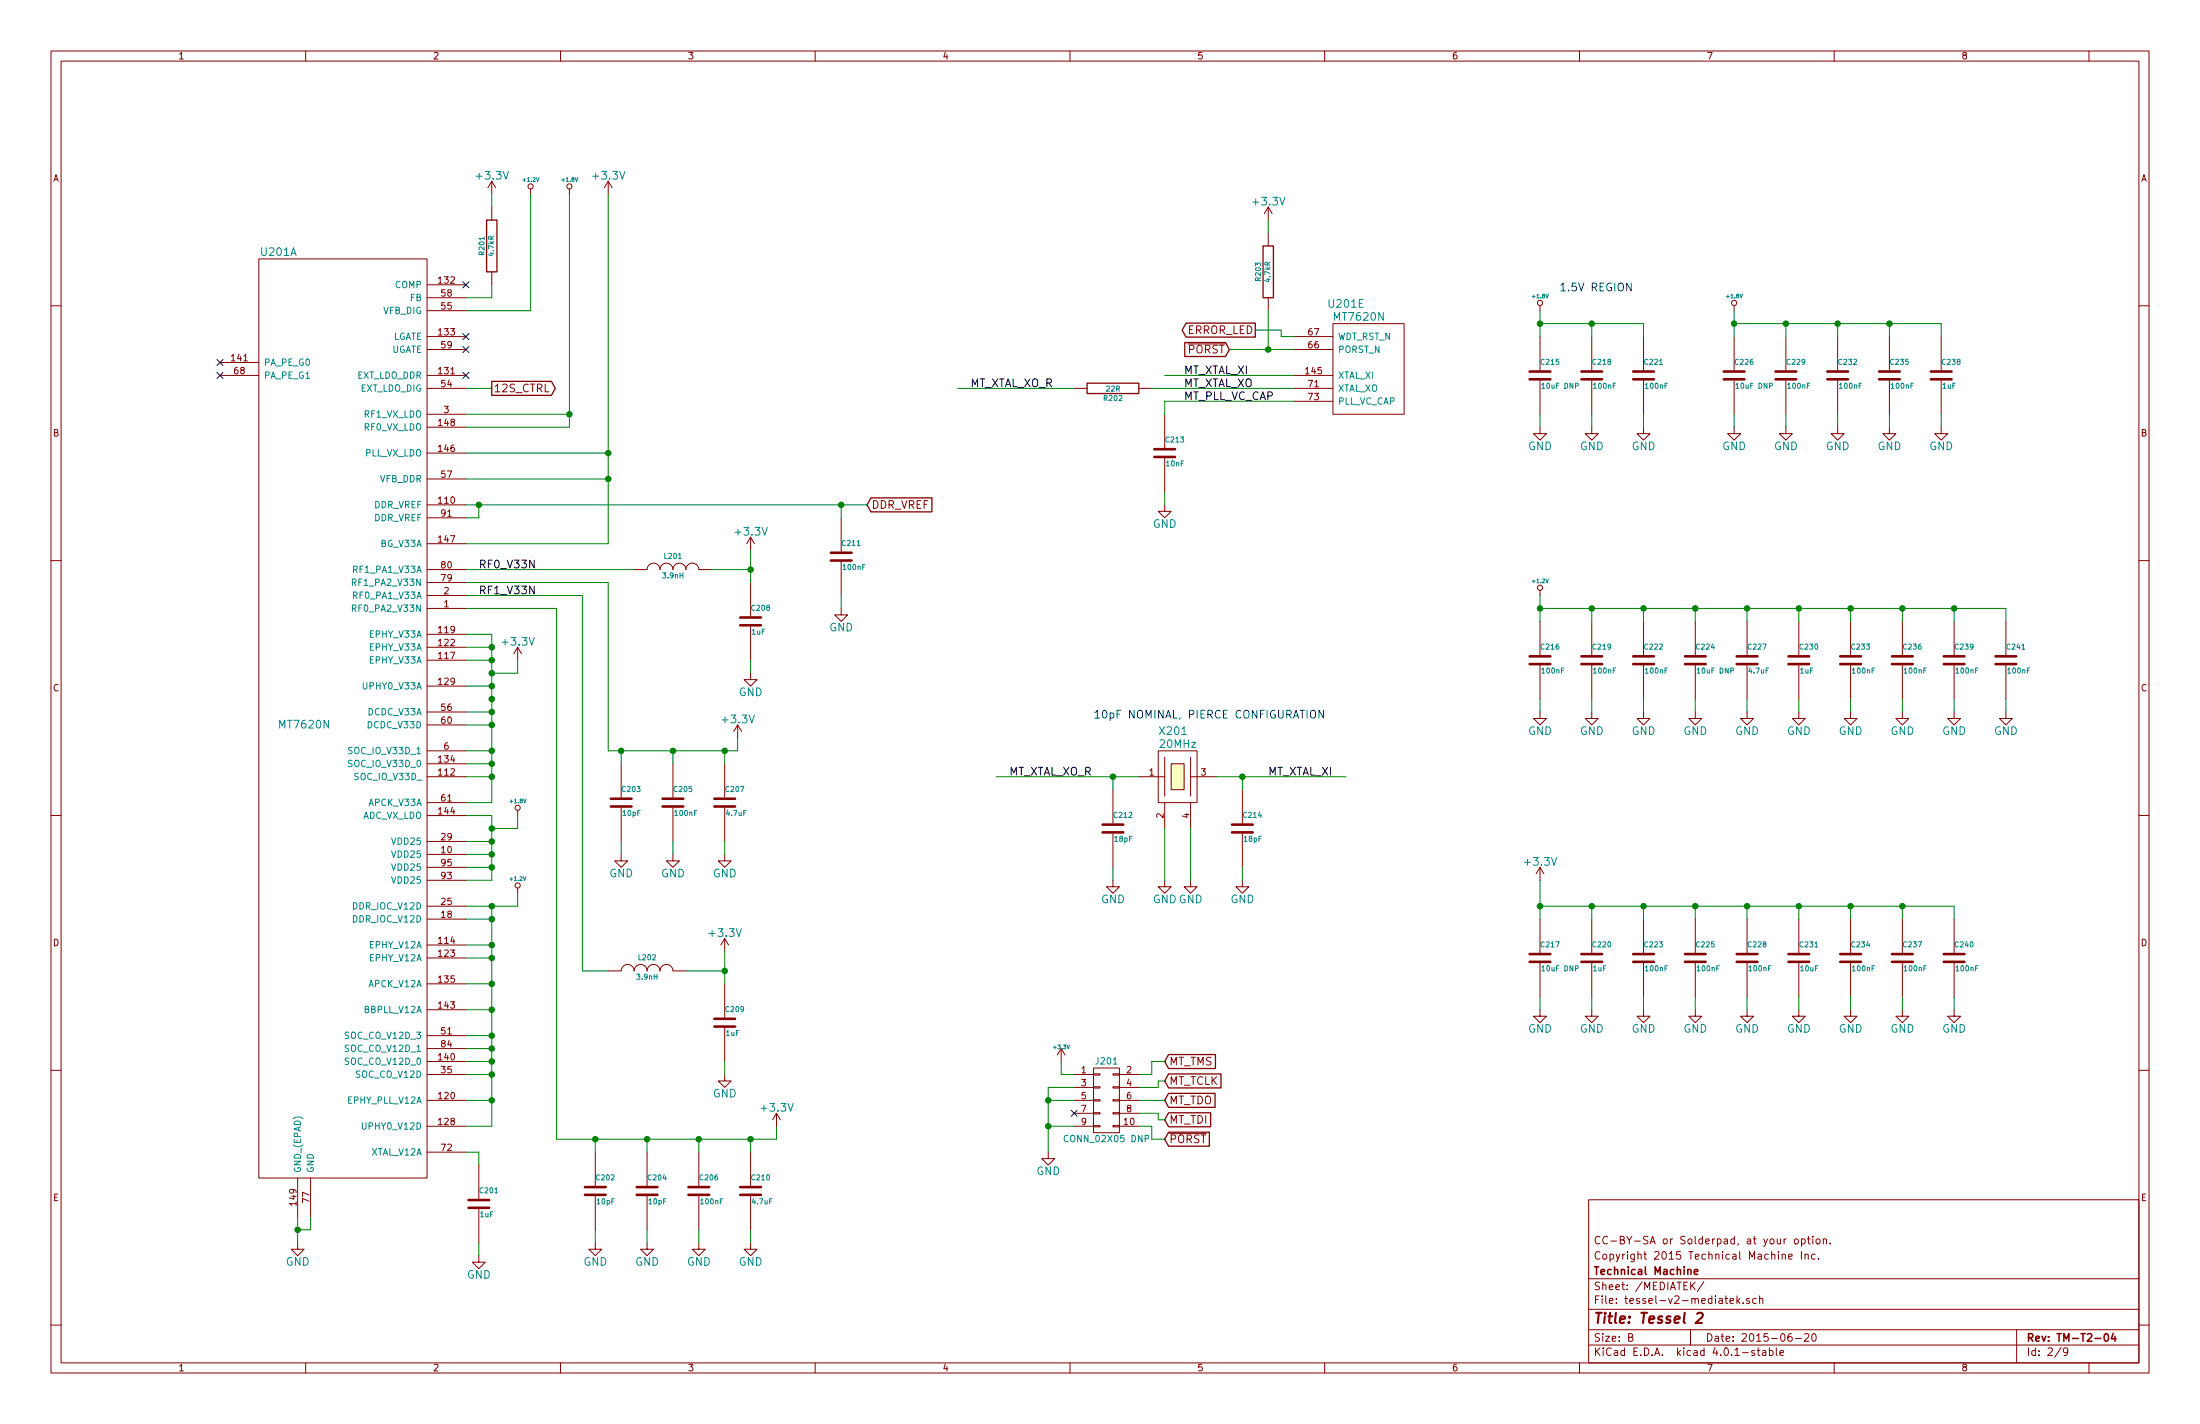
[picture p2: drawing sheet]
<svg xmlns="http://www.w3.org/2000/svg" width="432mm" height="279mm" viewBox="0 0 432 279" stroke-linecap="round" stroke-linejoin="round" font-family="sans-serif">
<g fill="none" stroke="#840000" stroke-width=".2">
<path d="M10 10h411.8v259.4h-411.8zM12 12h407.8v255.4h-407.8zM60 10v2M110 10v2M160 10v2M210 10v2M260 10v2M310 10v2M360 10v2M410 10v2M96.5 35.6l-.7 1.2M96.5 35.6v2.5"/>
<path d="M96.5 35.6l.8 1.2M104.1 37.1v1M111.8 37.1v1M119.4 35.6l-.8 1.2M119.4 35.6v2.5M119.4 35.6l.7 1.2M10 60h2M50.8 50.8h33v180.3h-33zM83.8 58.4h7.6M83.8 55.9h7.6M96.5 40.6v2.6M96.5 53.3v2.6"/>
<path d="M248.9 40.6v2.6M248.9 45.7v2.6M248.9 58.4v2.6M248.9 40.6l-.7 1.3M248.9 40.6l.8 1.3M302.3 59.9v1.1M340.4 59.9v1.1M419.8 60h2M43.2 73.7h7.6M43.2 71.1h7.6M83.8 76.2h7.6M83.8 61h7.6"/>
<path d="M83.8 73.7h7.6M83.8 68.6h7.6M83.8 66h7.6M210.8 76.2h2.6M223.5 76.2h2.6M233.1 67.5h7.3M254 76.2h7.6M254 73.7h7.6M254 68.6h7.6M254 66h7.6M254 78.7h7.6M261.6 63.5h14v17.8h-14z"/>
<path d="M302.3 66v6.6M302.3 74.7v6.6M312.4 66v6.6M312.4 74.7v6.6M322.6 66v6.6M322.6 74.7v6.6M340.4 66v6.6M340.4 74.7v6.6M350.5 66v6.6M350.5 74.7v6.6M360.7 66v6.6M360.7 74.7v6.6"/>
<path d="M370.8 66v6.6M370.8 74.7v6.6M381 66v6.6M381 74.7v6.6M83.8 81.3h7.6M83.8 94h7.6M83.8 99.1h7.6M83.8 88.9h7.6M83.8 83.8h7.6M228.6 99.1v1.2h1.3l-1.3 1.3-1.3-1.3h1.3M228.6 81.3v6.6M228.6 89.9v6.6"/>
<path d="M302.3 83.8v1.3h1.2l-1.2 1.3-1.3-1.3h1.3M312.4 83.8v1.3h1.3l-1.3 1.3-1.3-1.3h1.3M322.6 83.8v1.3h1.2l-1.2 1.3-1.3-1.3h1.3M340.4 83.8v1.3h1.2l-1.2 1.3-1.3-1.3h1.3M350.5 83.8v1.3h1.3l-1.3 1.3-1.3-1.3h1.3M360.7 83.8v1.3h1.2l-1.2 1.3-1.3-1.3h1.3M370.8 83.8v1.3h1.3l-1.3 1.3-1.2-1.3h1.2M381 83.8v1.3h1.3l-1.3 1.3-1.3-1.3h1.3M10 110h2M83.8 111.8h7.6M83.8 119.4h7.6M83.8 116.8h7.6"/>
<path d="M83.8 101.6h7.6M83.8 114.3h7.6M83.8 106.7h7.6M124.5 111.8h2.5a1.27 1.27 0 0 1 1.3-1.3 1.27 1.27 0 0 1 1.2 1.3 1.27 1.27 0 0 1 1.3-1.3 1.27 1.27 0 0 1 1.3 1.3 1.27 1.27 0 0 1 1.2-1.3 1.27 1.27 0 0 1 1.3 1.3 1.27 1.27 0 0 1 1.3-1.3 1.27 1.27 0 0 1 1.3 1.3h2.5M147.3 105.4v2.6M147.3 114.3v6.6M147.3 105.4l-.7 1.3M147.3 105.4l.8 1.3M165.1 119.4v1.3h1.3l-1.3 1.2-1.3-1.2h1.3M165.1 101.6v6.6M165.1 110.2v6.6M302.3 115.8v1"/>
<path d="M419.8 110h2M83.8 139.7h7.6M83.8 127h7.6M83.8 129.5h7.6M83.8 124.5h7.6M83.8 134.6h7.6M101.6 127l-.8 1.3M101.6 127v2.5M101.6 127l.8 1.3M147.3 132.1v1.3h1.3l-1.3 1.2-1.3-1.2h1.3M147.3 122.9v6.6M302.3 139.7v1.3h1.2l-1.2 1.2-1.3-1.2h1.3"/>
<path d="M302.3 121.9v6.6M302.3 130.6v6.6M312.4 139.7v1.3h1.3l-1.3 1.2-1.3-1.2h1.3M312.4 121.9v6.6M312.4 130.6v6.6M322.6 139.7v1.3h1.2l-1.2 1.2-1.3-1.2h1.3M322.6 121.9v6.6M322.6 130.6v6.6M332.7 139.7v1.3h1.3l-1.3 1.2-1.2-1.2h1.2M332.7 121.9v6.6M332.7 130.6v6.6M342.9 139.7v1.3h1.3l-1.3 1.2-1.3-1.2h1.3"/>
<path d="M342.9 121.9v6.6M342.9 130.6v6.6M353.1 139.7v1.3h1.2l-1.2 1.2-1.3-1.2h1.3M353.1 121.9v6.6M353.1 130.6v6.6M363.2 139.7v1.3h1.3l-1.3 1.2-1.3-1.2h1.3M363.2 121.9v6.6M363.2 130.6v6.6M373.4 139.7v1.3h1.2l-1.2 1.2-1.3-1.2h1.3M373.4 121.9v6.6M373.4 130.6v6.6M383.5 139.7v1.3h1.3l-1.3 1.2-1.2-1.2h1.2"/>
<path d="M383.5 121.9v6.6M383.5 130.6v6.6M393.7 139.7v1.3h1.3l-1.3 1.2-1.3-1.2h1.3M393.7 121.9v6.6M393.7 130.6v6.6M10 160h2M83.8 152.4h7.6M83.8 147.3h7.6M83.8 142.2h7.6M83.8 157.5h7.6M83.8 149.9h7.6M101.6 159v1"/>
<path d="M121.9 149.9v6.6M121.9 158.5v6.6M132.1 149.9v6.6M132.1 158.5v6.6M142.2 149.9v6.6M142.2 158.5v6.6M144.8 142.2l-.8 1.3M144.8 142.2v2.6M144.8 142.2l.7 1.3M218.4 154.9v6.6M223.5 152.4h5.1M227.3 147.3h7.6v10.2h-7.6z"/>
<path d="M228.6 148.6v7.6M228.6 157.5v5.1M229.9 149.9h2.5v5h-2.5zM233.7 148.6v7.6M233.7 157.5v5.1M233.7 152.4h5.1M243.8 154.9v6.6M419.8 160h2M83.8 160h7.6M83.8 167.6h7.6M83.8 172.7h7.6M83.8 177.8h7.6"/>
<path d="M83.8 170.2h7.6M83.8 165.1h7.6M101.6 174.2v1.1M121.9 167.6v1.3h1.3l-1.3 1.3-1.3-1.3h1.3M132.1 167.6v1.3h1.2l-1.2 1.3-1.3-1.3h1.3M142.2 167.6v1.3h1.3l-1.3 1.3-1.2-1.3h1.2M218.4 172.7v1.3h1.3l-1.3 1.3-1.2-1.3h1.2M218.4 163.6v6.6M228.6 172.7v1.3h1.3l-1.3 1.3-1.3-1.3h1.3M233.7 172.7v1.3h1.2l-1.2 1.3-1.3-1.3h1.3M243.8 172.7v1.3h1.3l-1.3 1.3-1.2-1.3h1.2M243.8 163.6v6.6"/>
<path d="M302.3 170.2l-.8 1.3M302.3 170.2v2.5M302.3 170.2l.7 1.3M83.8 180.3h7.6M83.8 188h7.6M83.8 198.1h7.6M83.8 185.4h7.6M83.8 193h7.6M119.4 190.5h2.5a1.27 1.27 0 0 1 1.3-1.3 1.27 1.27 0 0 1 1.3 1.3 1.27 1.27 0 0 1 1.2-1.3 1.27 1.27 0 0 1 1.3 1.3 1.27 1.27 0 0 1 1.3-1.3 1.27 1.27 0 0 1 1.2 1.3 1.27 1.27 0 0 1 1.3-1.3 1.27 1.27 0 0 1 1.3 1.3h2.5M142.2 184.2v2.5M142.2 193v6.6M142.2 184.2l-.7 1.2"/>
<path d="M142.2 184.2l.8 1.2M302.3 198.1v1.3h1.2l-1.2 1.3-1.3-1.3h1.3M302.3 180.3v6.6M302.3 189v6.6M312.4 198.1v1.3h1.3l-1.3 1.3-1.3-1.3h1.3M312.4 180.3v6.6M312.4 189v6.6M322.6 198.1v1.3h1.2l-1.2 1.3-1.3-1.3h1.3M322.6 180.3v6.6M322.6 189v6.6M332.7 198.1v1.3h1.3l-1.3 1.3-1.2-1.3h1.2M332.7 180.3v6.6"/>
<path d="M332.7 189v6.6M342.9 198.1v1.3h1.3l-1.3 1.3-1.3-1.3h1.3M342.9 180.3v6.6M342.9 189v6.6M353.1 198.1v1.3h1.2l-1.2 1.3-1.3-1.3h1.3M353.1 180.3v6.6M353.1 189v6.6M363.2 198.1v1.3h1.3l-1.3 1.3-1.3-1.3h1.3M363.2 180.3v6.6M363.2 189v6.6M373.4 198.1v1.3h1.2l-1.2 1.3-1.3-1.3h1.3M373.4 180.3v6.6"/>
<path d="M373.4 189v6.6M383.5 198.1v1.3h1.3l-1.3 1.3-1.2-1.3h1.2M383.5 180.3v6.6M383.5 189v6.6M10 210h2M83.8 203.2h7.6M83.8 205.7h7.6M83.8 210.8h7.6M83.8 215.9h7.6M83.8 208.3h7.6M142.2 210.8v1.3h1.3l-1.3 1.3-1.2-1.3h1.2M142.2 201.7v6.6"/>
<path d="M152.4 218.4l-.8 1.3M152.4 218.4v2.6M152.4 218.4l.8 1.3M208.3 205.7l-.8 1.3M208.3 205.7v2.6M208.3 205.7l.7 1.3M210.8 210.8h3.8M210.8 215.9h3.8M210.8 213.4h3.8M210.8 218.4h3.8M214.6 218.3h1.3v.3h-1.3zM214.6 215.8h1.3v.2h-1.3z"/>
<path d="M214.6 213.2h1.3v.3h-1.3zM214.6 210.7h1.3v.2h-1.3zM214.6 209.6h5.1v12.7h-5.1zM218.4 218.3h1.3v.3h-1.3zM218.4 215.8h1.3v.2h-1.3zM218.4 213.2h1.3v.3h-1.3zM218.4 210.7h1.3v.2h-1.3zM219.7 210.8h3.8M219.7 215.9h3.8M219.7 213.4h3.8M219.7 218.4h3.8M419.8 210h2"/>
<path d="M58.4 231.1v7.7M61 231.1v7.7M83.8 226.1h7.6M83.8 221h7.6M94 228.6v6.6M94 237.2v6.6M116.8 226.1v6.6M116.8 234.7v6.6M127 226.1v6.6M127 234.7v6.6M137.2 226.1v6.6M137.2 234.7v6.6"/>
<path d="M147.3 226.1v6.6M147.3 234.7v6.6M205.7 226.1v1.2h1.3l-1.3 1.3-1.2-1.3h1.2M210.8 221h3.8M214.6 220.9h1.3v.2h-1.3zM218.4 220.9h1.3v.2h-1.3zM219.7 221h3.8M229.5 222.4h7.3M311.8 235.4h108v32h-108zM10 260h2M58.4 243.8v1.3h1.3l-1.3 1.3-1.3-1.3h1.3M94 246.4v1.3h1.2l-1.2 1.2-1.3-1.2h1.3"/>
<path d="M116.8 243.8v1.3h1.3l-1.3 1.3-1.2-1.3h1.2M127 243.8v1.3h1.3l-1.3 1.3-1.3-1.3h1.3M137.2 243.8v1.3h1.2l-1.2 1.3-1.3-1.3h1.3M147.3 243.8v1.3h1.3l-1.3 1.3-1.3-1.3h1.3M311.8 256.9h108M311.8 250.9h108M332.1 252.2l.6 .9M332.7 251.6l-.8 .8M334.4 251.5l-1.3 1.9M339.5 255.3l.8-.2-.1-.3h-.4l-.3 .2 .1 .7h.6M340.9 254.3v1.5M341.1 255.2l.4 .6"/>
<path d="M341.5 254.8l-.6 .5M342.1 255.6v.2M343.4 254.8a.37 .37 0 0 0-.6 .2v.2l.6 .1v.2l-.2 .3-.4-.1M344.7 254.8h-.4l-.3 .2 .1 .6 .2 .2 .4-.1M345.4 254.9l.2-.1h.3l.1 1M345.4 254.3v1.5M349.8 246.2l.2-.1 .4 .1v.9M349.8 246.1v1M350.6 243.1l-.4 .3M351.1 246.6l.7-.2-.1-.2-.4-.1-.2 .2v.7h.6M352.2 243.2l.3-.1 .4 .1 .1 .6-.2 .2-.3 .1-.3-.2zM353.6 245.6v1.5"/>
<path d="M353.6 243.2l.4-.1 .3 .3-.1 .6h-.6M353.6 243.1v1.5M354.3 246.2l.2-.1 .4 .1v.9M354.3 246.1v1M354.7 243.1h.6M354.9 242.6v1.3l.4 .2M355.8 242.6v.1M355.8 243.1v1M356.3 246.2l-.5-.1-.3 .3 .1 .5 .2 .2 .5-.1M356.5 243.2l.2-.1 .4 .1 .1 .6-.1 .2-.4 .1-.2-.2zM356.9 246.9v.2M357.9 243.2l.2-.1 .3 .1 .1 .9"/>
<path d="M357.9 243.1v1M359.2 243.9v.2M419.8 260h2M60 267.4v2M110 267.4v2M160 267.4v2M210 267.4v2M260 267.4v2M310 267.4v2M311.8 263.9h108M311.8 260.9h108M319.7 262.4l.7-.1v-.5l-.2-.1h-.5v1.5h.5l.2-.2 .1-.3-.3-.3"/>
<path d="M331.8 260.9v3M344.4 265a.37 .37 0 0 0-.6 .2l.1 .2 .5 .1v.2l-.2 .3-.4-.1M344.9 265h.5M345.1 264.5v1.3l.3 .2M345.9 265h.6l.1 1M346.6 265.3l-.5 .1-.2 .2 .2 .4 .5-.1M347.3 265h.4l.3 .3-.1 .6h-.6M347.3 264.5v1.5M348.6 264.5v1.3l.2 .2M349.4 265.5l.7-.2-.1-.3h-.4l-.2 .2v.7h.6M351.6 261.7h-.4a1.11 1.11 0 0 0-.1 1.4l.4 .1 .2-.2 .1-.5-.3-.2h-.4l-.2 .2M352.4 262.6h1.1"/>
<path d="M354.2 261.8l.6-.1 .2 .4-.9 1.1h.9M355.8 261.8l.2-.1a.8 .8 0 0 1 .5 .7 .8 .8 0 0 1-.5 .8l-.2-.2-.2-.4zM360 267.4v2M395.8 260.9v6.5M404.5 264.4l-1.2 1.9M405.8 265.1l-.2 .3h-.3l-.3-.3 .1-.6h.5l.2 .1a1.19 1.19 0 0 1-.2 1.3l-.5 .1M410 267.4v2"/>
<circle cx="104.1" cy="36.6" r=".51"/>
<circle cx="111.8" cy="36.6" r=".51"/>
<circle cx="302.3" cy="59.4" r=".51"/>
<circle cx="340.4" cy="59.4" r=".51"/>
<circle cx="302.3" cy="115.3" r=".51"/>
<circle cx="101.6" cy="158.5" r=".51"/>
<circle cx="101.6" cy="173.7" r=".51"/>
</g>
<path d="M332.5 249.6l.7-.2v-.3h-.4l-.3 .2 .1 .7h.6M413.1 261.8l.2-.1a.8 .8 0 0 1 .6 .7 .8 .8 0 0 1-.6 .8l-.2-.2-.1-.4zM414.8 261.6l-.4 1.1h.9M415.1 262.2v1" fill="none" stroke="#840000" stroke-width=".3"/>
<path d="M333.1 257.8l.3-.2h.5l.2 .1 .1 .5-1.4 1.4h1.2" fill="none" stroke="#840000" stroke-width=".41"/>
<path d="M229.9 149.9h2.5v5h-2.5z" fill="#ffffc2" stroke="#ffffc2" stroke-width=".2"/>
<g fill="none" stroke="#840000" stroke-width=".51">
<path d="M300.2 74.4h4.1M300.2 72.9h4.1M310.4 74.4h4.1M310.4 72.9h4.1M320.5 74.4h4.1M320.5 72.9h4.1M338.3 74.4h4.1M338.3 72.9h4.1M348.5 74.4h4.1M348.5 72.9h4.1M358.6 74.4h4.1M358.6 72.9h4.1"/>
<path d="M368.8 74.4h4.1M368.8 72.9h4.1M379 74.4h4M379 72.9h4M226.6 89.7h4M226.6 88.1h4M163.1 110h4M163.1 108.5h4M145.3 122.7h4.1M145.3 121.2h4.1M300.2 130.3h4.1M300.2 128.8h4.1"/>
<path d="M310.4 130.3h4.1M310.4 128.8h4.1M320.5 130.3h4.1M320.5 128.8h4.1M330.7 130.3h4.1M330.7 128.8h4.1M340.9 130.3h4M340.9 128.8h4M351 130.3h4.1M351 128.8h4.1M361.2 130.3h4.1M361.2 128.8h4.1"/>
<path d="M371.3 130.3h4.1M371.3 128.8h4.1M381.5 130.3h4.1M381.5 128.8h4.1M391.7 130.3h4M391.7 128.8h4M119.9 158.2h4.1M119.9 156.7h4.1M130 158.2h4.1M130 156.7h4.1M140.2 158.2h4.1M140.2 156.7h4.1"/>
<path d="M216.4 163.3h4.1M216.4 161.8h4.1M241.8 163.3h4.1M241.8 161.8h4.1M140.2 199.9h4.1M300.2 188.7h4.1M300.2 187.2h4.1M310.4 188.7h4.1M310.4 187.2h4.1M320.5 188.7h4.1M320.5 187.2h4.1M330.7 188.7h4.1"/>
<path d="M330.7 187.2h4.1M340.9 188.7h4M340.9 187.2h4M351 188.7h4.1M351 187.2h4.1M361.2 188.7h4.1M361.2 187.2h4.1M371.3 188.7h4.1M371.3 187.2h4.1M381.5 188.7h4.1M381.5 187.2h4.1M140.2 201.4h4.1"/>
<path d="M91.9 237h4.1M91.9 235.5h4.1M114.8 234.4h4.1M114.8 232.9h4.1M125 234.4h4M125 232.9h4M135.1 234.4h4.1M135.1 232.9h4.1M145.3 234.4h4.1M145.3 232.9h4.1"/>
</g>
<path d="M95.5 43.2h2v10.1h-2zM247.9 48.3h2v10.1h-2zM96.5 74.8h11.7l.8 1.4-.8 1.4h-11.7zM213.4 75.2h10.1v2h-10.1zM232.5 67.2h8l.8 1.4-.8 1.4h-8zM232.8 63.4h13.6v2.7h-13.6l-.8-1.3zM170.9 97.7h12v2.7h-12l-.7-1.3zM229.4 206.9h9.2v2.8h-9.2l-.8-1.4zM229.4 210.7h10.2v2.8h-10.2l-.8-1.4zM229.4 218.3h8.2v2.8h-8.2l-.8-1.4zM229.4 214.5h9.1v2.8h-9.1l-.8-1.4zM229.4 222.1h8v2.8h-8l-.8-1.4z" fill="none" stroke="#840000" stroke-width=".25"/>
<path d="M320.2 55.5v1.6l-.9-1.6v1.6M257.3 139.6a.5 .5 0 0 1 .6-.2 .5 .5 0 0 1 .3 .5v.8a.53 .53 0 0 1-.6 .2 .53 .53 0 0 1-.4-.5zM259.8 139.4v1.5l-.9-1.5v1.5" fill="none" stroke="#0000c2" stroke-width=".2"/>
<path d="M209.6 222.9a.61 .61 0 0 0-.8 .4 .61 .61 0 0 0 .6 .7l.2-.1" fill="none" stroke="#008484" stroke-width=".2"/>
<g fill="none" stroke="#000084" stroke-width=".2">
<path d="M90.8 55.3l1.2 1.2M92 55.3l-1.2 1.2M42.6 70.5l1.2 1.2M42.6 73.1l1.2 1.2M43.8 70.5l-1.2 1.2M43.8 73.1l-1.2 1.2M90.8 73.1l1.2 1.2M90.8 68l1.2 1.2M90.8 65.4l1.2 1.2M92 73.1l-1.2 1.2M92 68l-1.2 1.2M92 65.4l-1.2 1.2"/>
<path d="M210.2 217.8l1.2 1.2M211.4 217.8l-1.2 1.2"/>
</g>
<g fill="none" stroke="#008400" stroke-width=".2">
<path d="M96.5 38.1v2.5M104.1 38.1v22.9h-12.7M111.8 38.1v45.7h-20.4M119.4 38.1v68.6h-28M96.5 55.9v2.5h-5.1M248.9 43.2v2.5M91.4 76.2h5.1M188 76.2h22.8M226.1 76.2h27.9M228.6 73.7h25.4M241.3 68.6h12.7M246.4 64.8h5.1v1.2h2.5"/>
<path d="M248.9 61v7.6M254 78.7h-25.4v2.6M302.3 63.5h20.3v2.5M302.3 61v5M312.4 63.5v2.5M340.4 63.5h40.6v2.5M340.4 61v5M350.5 63.5v2.5M360.7 63.5v2.5M370.8 63.5v2.5M91.4 99.1h78.8M91.4 81.3h20.4"/>
<path d="M91.4 88.9h28M91.4 94h28M94 99.1v2.5h-2.6M165.1 99.1v2.5M228.6 96.5v2.6M302.3 81.3v2.5M312.4 81.3v2.5M322.6 81.3v2.5M340.4 81.3v2.5M350.5 81.3v2.5M360.7 81.3v2.5M370.8 81.3v2.5"/>
<path d="M381 81.3v2.5M91.4 119.4h17.8v104.1h43.2v-2.5M91.4 111.8h33.1M91.4 116.8h22.9v73.7h5.1M91.4 114.3h28v33h25.4v-2.5M139.7 111.8h7.6M147.3 108v6.3M165.1 116.8v2.6M302.3 119.4h91.4v2.5M302.3 116.8v5.1M312.4 119.4v2.5M322.6 119.4v2.5"/>
<path d="M332.7 119.4v2.5M342.9 119.4v2.5M353.1 119.4v2.5M363.2 119.4v2.5M373.4 119.4v2.5M383.5 119.4v2.5M91.4 124.5h5.1v33h-5.1M91.4 127h5.1M91.4 129.5h5.1M91.4 134.6h5.1M91.4 139.7h5.1M101.6 129.5v2.6h-5.1"/>
<path d="M147.3 129.5v2.6M302.3 137.2v2.5M312.4 137.2v2.5M322.6 137.2v2.5M332.7 137.2v2.5M342.9 137.2v2.5M353.1 137.2v2.5M363.2 137.2v2.5M373.4 137.2v2.5M383.5 137.2v2.5M393.7 137.2v2.5M91.4 152.4h5.1"/>
<path d="M91.4 142.2h5.1M91.4 147.3h5.1M91.4 149.9h5.1M121.9 147.3v2.6M132.1 147.3v2.6M142.2 147.3v2.6M195.6 152.4h27.9M218.4 152.4v2.5M238.8 152.4h25.4M243.8 152.4v2.5M91.4 160h5.1v12.7h-5.1M91.4 167.6h5.1"/>
<path d="M91.4 170.2h5.1M91.4 165.1h5.1M96.5 177.8v43.2h-5.1M101.6 175.3v2.5h-10.2M101.6 160v2.6h-5.1M121.9 165.1v2.5M132.1 165.1v2.5M142.2 165.1v2.5M218.4 170.2v2.5M228.6 162.6v10.1M233.7 162.6v10.1M243.8 170.2v2.5"/>
<path d="M302.3 177.8h81.2v2.5M302.3 172.7v7.6M312.4 177.8v2.5M322.6 177.8v2.5M332.7 177.8v2.5M342.9 177.8v2.5M353.1 177.8v2.5M363.2 177.8v2.5M373.4 177.8v2.5M91.4 180.3h5.1M91.4 185.4h5.1M91.4 188h5.1"/>
<path d="M91.4 193h5.1M91.4 198.1h5.1M134.6 190.5h7.6M142.2 186.7v6.3M302.3 195.6v2.5M312.4 195.6v2.5M322.6 195.6v2.5M332.7 195.6v2.5M342.9 195.6v2.5M353.1 195.6v2.5M363.2 195.6v2.5M373.4 195.6v2.5"/>
<path d="M383.5 195.6v2.5M91.4 208.3h5.1M91.4 210.8h5.1M91.4 215.9h5.1M91.4 203.2h5.1M91.4 205.7h5.1M142.2 208.3v2.5M205.7 215.9h5.1M208.3 208.3v2.5h2.5M210.8 213.4h-5.1v12.7M223.5 218.4h3.8v1.3h1.3M223.5 215.9h5.1"/>
<path d="M228.6 208.3h-2.5v2.5h-2.6M228.6 212.1h-1.3v1.3h-3.8M58.4 238.8v5M61 238.8v2.5h-2.6M91.4 226.1h2.6v2.5M116.8 223.5v2.6M127 223.5v2.6M137.2 223.5v2.6M147.3 223.5v2.6M205.7 221h5.1M223.5 221h2.6v2.5h2.5M94 243.8v2.6"/>
<path d="M116.8 241.3v2.5M127 241.3v2.5M137.2 241.3v2.5M147.3 241.3v2.5"/>
</g>
<g fill="#008400" stroke="#008400" stroke-width=".25">
<circle cx="58.4" cy="241.3" r=".51"/>
<circle cx="243.8" cy="152.4" r=".51"/>
<circle cx="370.8" cy="63.5" r=".51"/>
<circle cx="360.7" cy="63.5" r=".51"/>
<circle cx="340.4" cy="63.5" r=".51"/>
<circle cx="383.5" cy="119.4" r=".51"/>
<circle cx="373.4" cy="119.4" r=".51"/>
<circle cx="363.2" cy="119.4" r=".51"/>
<circle cx="353.1" cy="119.4" r=".51"/>
<circle cx="302.3" cy="119.4" r=".51"/>
<circle cx="302.3" cy="63.5" r=".51"/>
<circle cx="147.3" cy="111.8" r=".51"/>
<circle cx="142.2" cy="190.5" r=".51"/>
<circle cx="342.9" cy="119.4" r=".51"/>
<circle cx="350.5" cy="63.5" r=".51"/>
<circle cx="373.4" cy="177.8" r=".51"/>
<circle cx="363.2" cy="177.8" r=".51"/>
<circle cx="312.4" cy="177.8" r=".51"/>
<circle cx="322.6" cy="177.8" r=".51"/>
<circle cx="332.7" cy="177.8" r=".51"/>
<circle cx="342.9" cy="177.8" r=".51"/>
<circle cx="353.1" cy="177.8" r=".51"/>
<circle cx="302.3" cy="177.8" r=".51"/>
<circle cx="312.4" cy="119.4" r=".51"/>
<circle cx="332.7" cy="119.4" r=".51"/>
<circle cx="322.6" cy="119.4" r=".51"/>
<circle cx="218.4" cy="152.4" r=".51"/>
<circle cx="248.9" cy="68.6" r=".51"/>
<circle cx="165.1" cy="99.1" r=".51"/>
<circle cx="205.7" cy="215.9" r=".51"/>
<circle cx="205.7" cy="221" r=".51"/>
<circle cx="312.4" cy="63.5" r=".51"/>
<circle cx="96.5" cy="177.8" r=".51"/>
<circle cx="96.5" cy="180.3" r=".51"/>
<circle cx="96.5" cy="185.4" r=".51"/>
<circle cx="96.5" cy="188" r=".51"/>
<circle cx="96.5" cy="193" r=".51"/>
<circle cx="96.5" cy="198.1" r=".51"/>
<circle cx="96.5" cy="203.2" r=".51"/>
<circle cx="96.5" cy="205.7" r=".51"/>
<circle cx="96.5" cy="208.3" r=".51"/>
<circle cx="96.5" cy="210.8" r=".51"/>
<circle cx="96.5" cy="215.9" r=".51"/>
<circle cx="96.5" cy="165.1" r=".51"/>
<circle cx="96.5" cy="167.6" r=".51"/>
<circle cx="96.5" cy="170.2" r=".51"/>
<circle cx="96.5" cy="127" r=".51"/>
<circle cx="96.5" cy="129.5" r=".51"/>
<circle cx="96.5" cy="134.6" r=".51"/>
<circle cx="96.5" cy="137.2" r=".51"/>
<circle cx="96.5" cy="139.7" r=".51"/>
<circle cx="96.5" cy="142.2" r=".51"/>
<circle cx="96.5" cy="132.1" r=".51"/>
<circle cx="96.5" cy="147.3" r=".51"/>
<circle cx="96.5" cy="149.9" r=".51"/>
<circle cx="96.5" cy="152.4" r=".51"/>
<circle cx="111.8" cy="81.3" r=".51"/>
<circle cx="119.4" cy="88.9" r=".51"/>
<circle cx="119.4" cy="94" r=".51"/>
<circle cx="94" cy="99.1" r=".51"/>
<circle cx="147.3" cy="223.5" r=".51"/>
<circle cx="137.2" cy="223.5" r=".51"/>
<circle cx="127" cy="223.5" r=".51"/>
<circle cx="116.8" cy="223.5" r=".51"/>
<circle cx="142.2" cy="147.3" r=".51"/>
<circle cx="132.1" cy="147.3" r=".51"/>
<circle cx="121.9" cy="147.3" r=".51"/>
<circle cx="96.5" cy="162.6" r=".51"/>
</g>
<text font-size="2.8" fill="#840000" x="312.8" y="259.7">Title: Tessel 2</text>
<g font-size="2.1" fill="#008484">
<text x="93.7" y="35.2">+3.3V</text>
<text x="116.6" y="35.2">+3.3V</text>
<text x="246.1" y="40.3">+3.3V</text>
<text x="51.3" y="50.2">U201A</text>
<text x="260.9" y="60.4">U201E</text>
<text x="262.1" y="62.9">MT7620N</text>
<text x="299.9" y="88.3">GND</text>
<text x="310.1" y="88.3">GND</text>
<text x="320.2" y="88.3">GND</text>
<text x="338" y="88.3">GND</text>
<text x="348.2" y="88.3">GND</text>
<text x="358.3" y="88.3">GND</text>
<text x="368.5" y="88.3">GND</text>
<text x="378.6" y="88.3">GND</text>
<text x="144.5" y="105.1">+3.3V</text>
<text x="226.2" y="103.6">GND</text>
<text x="162.7" y="123.9">GND</text>
<text x="98.8" y="126.7">+3.3V</text>
<text x="145" y="136.6">GND</text>
<text x="55" y="142.9">MT7620N</text>
<text x="142" y="141.9">+3.3V</text>
<text x="227.8" y="144.2">X201</text>
<text x="227.8" y="146.7">20MHz</text>
<text x="299.9" y="144.2">GND</text>
<text x="310.1" y="144.2">GND</text>
<text x="320.2" y="144.2">GND</text>
<text x="330.4" y="144.2">GND</text>
<text x="340.5" y="144.2">GND</text>
<text x="350.7" y="144.2">GND</text>
<text x="360.9" y="144.2">GND</text>
<text x="371" y="144.2">GND</text>
<text x="381.2" y="144.2">GND</text>
<text x="391.3" y="144.2">GND</text>
<text x="119.6" y="172.1">GND</text>
<text x="129.7" y="172.1">GND</text>
<text x="139.9" y="172.1">GND</text>
<text x="299.5" y="169.8">+3.3V</text>
<text x="216.1" y="177.2">GND</text>
<text x="226.2" y="177.2">GND GND</text>
<text x="241.5" y="177.2">GND</text>
<text x="139.4" y="183.8">+3.3V</text>
<text x="299.9" y="202.6">GND</text>
<text x="310.1" y="202.6">GND</text>
<text x="320.2" y="202.6">GND</text>
<text x="330.4" y="202.6">GND</text>
<text x="340.5" y="202.6">GND</text>
<text x="350.7" y="202.6">GND</text>
<text x="360.9" y="202.6">GND</text>
<text x="371" y="202.6">GND</text>
<text x="381.2" y="202.6">GND</text>
<text x="139.9" y="215.3">GND</text>
<text x="149.6" y="218.1">+3.3V</text>
<text x="203.4" y="230.6">GND</text>
<text x="56.1" y="248.3">GND</text>
<text x="91.6" y="250.9">GND</text>
<text x="114.5" y="248.3">GND</text>
<text x="124.6" y="248.3">GND</text>
<text x="134.8" y="248.3">GND</text>
<text x="145" y="248.3">GND</text>
</g>
<g font-size="2.1" fill="#0000c2">
<text x="306.1" y="57.2">1.5V REGION</text>
<text x="214.6" y="141">10pF NOMINAL, PIERCE CONFIGURATION</text>
</g>
<g font-size="2.1" fill="#840000">
<text x="232.9" y="65.5">ERROR_LED</text>
<text x="233.1" y="69.3">PORST</text>
<text x="96.9" y="77">12S_CTRL</text>
<text x="171.1" y="99.8">DDR_VREF</text>
<text x="229.5" y="209">MT_TMS</text>
<text x="229.5" y="212.9">MT_TCLK</text>
<text x="229.5" y="220.5">MT_TDI</text>
<text x="229.5" y="216.7">MT_TDO</text>
<text x="229.5" y="224.3">PORST</text>
<text x="312.8" y="244.1">CC-BY-SA or Solderpad, at your option.</text>
<text x="312.8" y="250.1">Technical Machine</text>
<text x="312.8" y="247.1">Copyright 2015 Technical Machine Inc.</text>
<text x="312.8" y="255.8">File: tessel-v2-mediatek.sch</text>
<text x="312.8" y="253.1">Sheet: /MEDIATEK/</text>
<text x="312.8" y="263.2">Size: B</text>
<text x="334.8" y="263.2">Date: 2015-06-20</text>
<text x="397.8" y="263.2">Rev: TM-T2-04</text>
<text x="312.8" y="266">KiCad E.D.A. kicad 4.0.1-stable</text>
<text x="397.8" y="266">Id: 2/9</text>
</g>
<g font-size="2.1">
<text x="190.5" y="75.9">MT_XTAL_XO_R</text>
<text x="232.4" y="75.9">MT_XTAL_XO</text>
<text x="232.4" y="73.4">MT_XTAL_XI</text>
<text x="232.4" y="78.5">MT_PLL_VC_CAP</text>
<text x="94" y="111.5">RF0_V33N</text>
<text x="94" y="116.6">RF1_V33N</text>
<text x="198.1" y="152.1">MT_XTAL_XO_R</text>
<text x="248.9" y="152.1">MT_XTAL_XI</text>
</g>
<g font-size="1.8" fill="#840000">
<text x="35" y="11.6">1</text>
<text x="85" y="11.6">2</text>
<text x="135" y="11.6">3</text>
<text x="185" y="11.6">4</text>
<text x="235" y="11.6">5</text>
<text x="285" y="11.6">6</text>
<text x="335" y="11.6">7</text>
<text x="385" y="11.6">8</text>
<text x="10.4" y="35.6">A</text>
<text x="420.2" y="35.6">A</text>
<text x="86.2" y="55.6">132</text>
<text x="86.7" y="58.2">58</text>
<text x="86.2" y="65.8">133</text>
<text x="86.7" y="60.7">55</text>
<text x="256.8" y="65.8">67</text>
<text x="45.5" y="70.9">141</text>
<text x="86.7" y="68.3">59</text>
<text x="256.8" y="68.3">66</text>
<text x="46" y="73.4">68</text>
<text x="86.2" y="73.4">131</text>
<text x="86.7" y="75.9">54</text>
<text x="256.3" y="73.4">145</text>
<text x="256.8" y="75.9">71</text>
<text x="86.2" y="83.6">148</text>
<text x="87.1" y="81">3</text>
<text x="256.8" y="78.5">73</text>
<text x="10.4" y="85.6">B</text>
<text x="86.2" y="88.6">146</text>
<text x="420.2" y="85.6">B</text>
<text x="86.7" y="93.7">57</text>
<text x="86.2" y="98.8">110</text>
<text x="86.7" y="101.3">91</text>
<text x="86.2" y="106.4">147</text>
<text x="86.7" y="111.5">80</text>
<text x="86.7" y="114">79</text>
<text x="87.1" y="119.1">1</text>
<text x="87.1" y="116.6">2</text>
<text x="86.2" y="124.2">119</text>
<text x="86.2" y="126.7">122</text>
<text x="86.2" y="129.3">117</text>
<text x="10.4" y="135.6">C</text>
<text x="86.2" y="134.4">129</text>
<text x="420.2" y="135.6">C</text>
<text x="86.7" y="142">60</text>
<text x="86.7" y="139.4">56</text>
<text x="86.2" y="149.6">134</text>
<text x="87.1" y="147.1">6</text>
<text x="86.2" y="152.1">112</text>
<text x="225.6" y="152.1">1</text>
<text x="235.7" y="152.1">3</text>
<text x="86.2" y="159.8">144</text>
<text x="86.7" y="157.2">61</text>
<text x="228.3" y="160.5" transform="rotate(-90 228.3 160.5)">2</text>
<text x="233.4" y="160.5" transform="rotate(-90 233.4 160.5)">4</text>
<text x="86.7" y="167.4">10</text>
<text x="86.7" y="164.8">29</text>
<text x="86.7" y="172.5">93</text>
<text x="86.7" y="169.9">95</text>
<text x="86.7" y="177.5">25</text>
<text x="10.4" y="185.6">D</text>
<text x="86.2" y="185.2">114</text>
<text x="86.7" y="180.1">18</text>
<text x="420.2" y="185.6">D</text>
<text x="86.2" y="187.7">123</text>
<text x="86.2" y="197.9">143</text>
<text x="86.2" y="192.8">135</text>
<text x="86.7" y="202.9">51</text>
<text x="86.2" y="208">140</text>
<text x="86.7" y="205.5">84</text>
<text x="86.2" y="215.6">120</text>
<text x="86.7" y="210.6">35</text>
<text x="212.2" y="210.6">1</text>
<text x="212.2" y="213.1">3</text>
<text x="212.2" y="215.6">5</text>
<text x="221.1" y="210.6">2</text>
<text x="221.1" y="213.1">4</text>
<text x="221.1" y="215.6">6</text>
<text x="86.2" y="220.7">128</text>
<text x="212.2" y="218.2">7</text>
<text x="212.2" y="220.7">9</text>
<text x="220.6" y="220.7">10</text>
<text x="221.1" y="218.2">8</text>
<text x="86.7" y="225.8">72</text>
<text x="10.4" y="235.6">E</text>
<text x="58.2" y="236.4" transform="rotate(-90 58.2 236.4)">149</text>
<text x="60.7" y="235.9" transform="rotate(-90 60.7 235.9)">77</text>
<text x="420.2" y="235.6">E</text>
<text x="35" y="269">1</text>
<text x="85" y="269">2</text>
<text x="135" y="269">3</text>
<text x="185" y="269">4</text>
<text x="235" y="269">5</text>
<text x="285" y="269">6</text>
<text x="335" y="269">7</text>
<text x="385" y="269">8</text>
</g>
<g font-size="1.8" fill="#008484">
<text x="77.5" y="56.5">COMP</text>
<text x="80.4" y="59.1">FB</text>
<text x="75.1" y="61.6">VFB_DIG</text>
<text x="51.8" y="71.8">PA_PE_G0</text>
<text x="76.6" y="69.2">UGATE</text>
<text x="76.8" y="66.7">LGATE</text>
<text x="262.6" y="69.2">PORST_N</text>
<text x="262.6" y="66.7">WDT_RST_N</text>
<text x="51.8" y="74.3">PA_PE_G1</text>
<text x="69.8" y="74.3">EXT_LDO_DDR</text>
<text x="70.5" y="76.8">EXT_LDO_DIG</text>
<text x="262.6" y="76.8">XTAL_XO</text>
<text x="262.6" y="74.3">XTAL_XI</text>
<text x="71.4" y="81.9">RF1_VX_LDO</text>
<text x="262.6" y="79.4">PLL_VC_CAP</text>
<text x="71.4" y="89.5">PLL_VX_LDO</text>
<text x="71.4" y="84.5">RF0_VX_LDO</text>
<text x="74.4" y="94.6">VFB_DDR</text>
<text x="73.3" y="99.7">DDR_VREF</text>
<text x="73.3" y="102.2">DDR_VREF</text>
<text x="74.8" y="107.3">BG_V33A</text>
<text x="69.6" y="112.4">RF1_PA1_V33A</text>
<text x="69.6" y="117.5">RF0_PA1_V33A</text>
<text x="69.6" y="114.9">RF1_PA2_V33N</text>
<text x="69.6" y="120">RF0_PA2_V33N</text>
<text x="72.6" y="125.1">EPHY_V33A</text>
<text x="72.6" y="127.6">EPHY_V33A</text>
<text x="72.6" y="130.2">EPHY_V33A</text>
<text x="71.5" y="135.3">UPHY0_V33A</text>
<text x="72.3" y="142.9">DCDC_V33D</text>
<text x="72.3" y="140.3">DCDC_V33A</text>
<text x="68.8" y="148">SOC_IO_V33D_1</text>
<text x="68.8" y="150.5">SOC_IO_V33D_0</text>
<text x="69.7" y="153">SOC_IO_V33D_</text>
<text x="70.9" y="160.7">ADC_VX_LDO</text>
<text x="72.4" y="158.1">APCK_V33A</text>
<text x="77.1" y="165.7">VDD25</text>
<text x="77.1" y="168.3">VDD25</text>
<text x="77.1" y="173.4">VDD25</text>
<text x="77.1" y="170.8">VDD25</text>
<text x="69.4" y="178.4">DDR_IOC_V12D</text>
<text x="69.4" y="181">DDR_IOC_V12D</text>
<text x="72.6" y="188.6">EPHY_V12A</text>
<text x="72.6" y="186.1">EPHY_V12A</text>
<text x="72.4" y="193.7">APCK_V12A</text>
<text x="68" y="203.8">SOC_CO_V12D_3</text>
<text x="71.5" y="198.8">BBPLL_V12A</text>
<text x="68" y="206.4">SOC_CO_V12D_1</text>
<text x="68" y="208.9">SOC_CO_V12D_0</text>
<text x="215.2" y="208.8">J201</text>
<text x="69.9" y="211.5">SOC_CO_V12D</text>
<text x="68.2" y="216.5">EPHY_PLL_V12A</text>
<text x="71.5" y="221.6">UPHY0_V12D</text>
<text x="72.8" y="226.7">XTAL_V12A</text>
<text x="209.4" y="224.1">CONN_02X05 DNP</text>
<text x="59.1" y="230.1" transform="rotate(-90 59.1 230.1)">GND_(EPAD)</text>
<text x="61.6" y="230.1" transform="rotate(-90 61.6 230.1)">GND</text>
</g>
<g font-size="1.4" fill="#008484">
<text x="95.1" y="49.9" transform="rotate(-90 95.1 49.9)">R201</text>
<text x="96.9" y="50.2" transform="rotate(-90 96.9 50.2)">4.7kR</text>
<text x="247.5" y="55" transform="rotate(-90 247.5 55)">R203</text>
<text x="249.3" y="55.2" transform="rotate(-90 249.3 55.2)">4.7kR</text>
<text x="302.5" y="71.6">C215</text>
<text x="312.7" y="71.6">C218</text>
<text x="322.9" y="71.6">C221</text>
<text x="340.6" y="71.6">C226</text>
<text x="350.8" y="71.6">C229</text>
<text x="361" y="71.6">C232</text>
<text x="371.1" y="71.6">C235</text>
<text x="381.3" y="71.6">C238</text>
<text x="217.2" y="76.8">22R</text>
<text x="302.9" y="76.3">10uF DNP</text>
<text x="312.9" y="76.3">100nF</text>
<text x="323" y="76.3">100nF</text>
<text x="341" y="76.3">10uF DNP</text>
<text x="351" y="76.3">100nF</text>
<text x="361.1" y="76.3">100nF</text>
<text x="371.3" y="76.3">100nF</text>
<text x="381.3" y="76.3">1uF</text>
<text x="216.8" y="78.7">R202</text>
<text x="228.9" y="86.8">C213</text>
<text x="229" y="91.5">10nF</text>
<text x="165.4" y="107.1">C211</text>
<text x="130.1" y="113.5">3.9nH</text>
<text x="130.5" y="109.7">L201</text>
<text x="165.6" y="111.8">100nF</text>
<text x="147.6" y="119.8">C208</text>
<text x="147.6" y="124.5">1uF</text>
<text x="302.5" y="127.4">C216</text>
<text x="312.7" y="127.4">C219</text>
<text x="322.9" y="127.4">C222</text>
<text x="333" y="127.4">C224</text>
<text x="343.2" y="127.4">C227</text>
<text x="353.3" y="127.4">C230</text>
<text x="363.5" y="127.4">C233</text>
<text x="373.7" y="127.4">C236</text>
<text x="383.8" y="127.4">C239</text>
<text x="394" y="127.4">C241</text>
<text x="302.7" y="132.1">100nF</text>
<text x="312.9" y="132.1">100nF</text>
<text x="323" y="132.1">100nF</text>
<text x="333.3" y="132.1">10uF DNP</text>
<text x="343.3" y="132.1">4.7uF</text>
<text x="353.3" y="132.1">1uF</text>
<text x="363.7" y="132.1">100nF</text>
<text x="373.8" y="132.1">100nF</text>
<text x="384" y="132.1">100nF</text>
<text x="394.2" y="132.1">100nF</text>
<text x="122.2" y="155.4">C203</text>
<text x="132.4" y="155.4">C205</text>
<text x="142.5" y="155.4">C207</text>
<text x="122.3" y="160.1">10pF</text>
<text x="132.5" y="160.1">100nF</text>
<text x="142.6" y="160.1">4.7uF</text>
<text x="218.7" y="160.5">C212</text>
<text x="244.1" y="160.5">C214</text>
<text x="218.8" y="165.2">18pF</text>
<text x="244.2" y="165.2">18pF</text>
<text x="302.5" y="185.9">C217</text>
<text x="312.7" y="185.9">C220</text>
<text x="322.9" y="185.9">C223</text>
<text x="333" y="185.9">C225</text>
<text x="343.2" y="185.9">C228</text>
<text x="353.3" y="185.9">C231</text>
<text x="363.5" y="185.9">C234</text>
<text x="373.7" y="185.9">C237</text>
<text x="383.8" y="185.9">C240</text>
<text x="125.4" y="188.4">L202</text>
<text x="302.9" y="190.6">10uF DNP</text>
<text x="312.7" y="190.6">1uF</text>
<text x="323" y="190.6">100nF</text>
<text x="333.2" y="190.6">100nF</text>
<text x="343.4" y="190.6">100nF</text>
<text x="353.4" y="190.6">10uF</text>
<text x="363.7" y="190.6">100nF</text>
<text x="373.8" y="190.6">100nF</text>
<text x="384" y="190.6">100nF</text>
<text x="125.1" y="192.2">3.9nH</text>
<text x="142.5" y="198.6">C209</text>
<text x="142.5" y="203.3">1uF</text>
<text x="117.1" y="231.6">C202</text>
<text x="127.3" y="231.6">C204</text>
<text x="137.4" y="231.6">C206</text>
<text x="147.6" y="231.6">C210</text>
<text x="94.3" y="234.1">C201</text>
<text x="94.3" y="238.8">1uF</text>
<text x="117.2" y="236.3">10pF</text>
<text x="127.4" y="236.3">10pF</text>
<text x="137.6" y="236.3">100nF</text>
<text x="147.7" y="236.3">4.7uF</text>
</g>
<g font-size="1.1" fill="#008484">
<text x="102.7" y="35.6">+1.2V</text>
<text x="110.4" y="35.6">+1.8V</text>
<text x="300.9" y="58.5">+1.8V</text>
<text x="339" y="58.5">+1.8V</text>
<text x="300.9" y="114.4">+1.2V</text>
<text x="100.2" y="157.6">+1.8V</text>
<text x="100.2" y="172.8">+1.2V</text>
<text x="206.9" y="205.8">+3.3V</text>
</g>
</svg>
